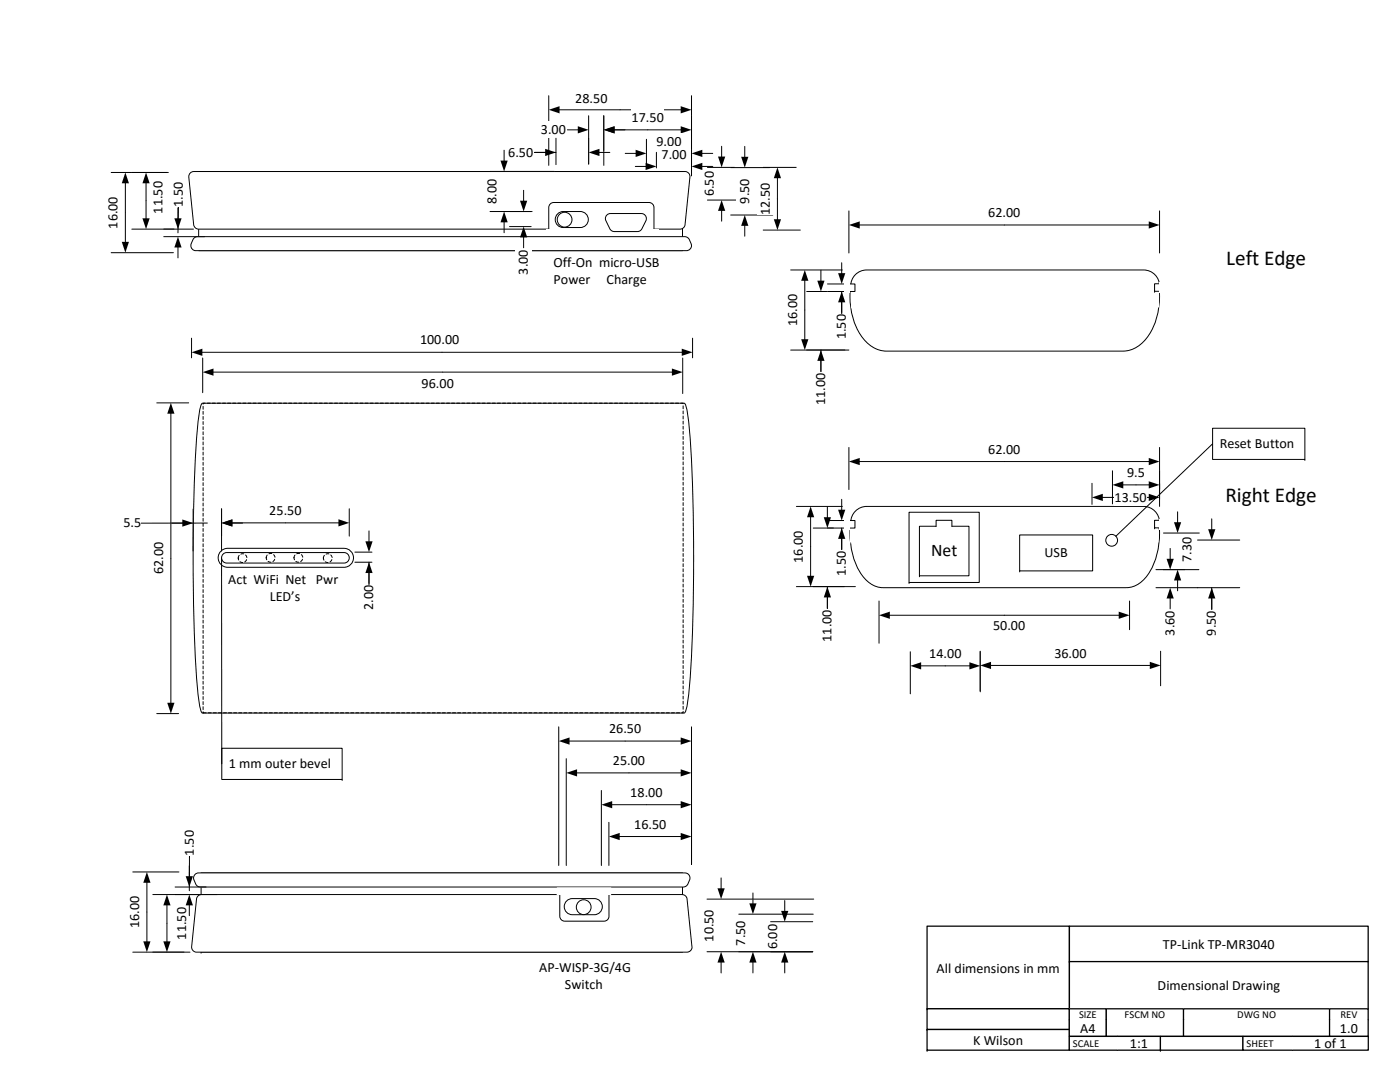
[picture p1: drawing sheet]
<svg xmlns="http://www.w3.org/2000/svg" width="279mm" height="216mm" viewBox="0 0 279 216" stroke-linecap="round" stroke-linejoin="round" font-family="sans-serif">
<path d="M185 184.8h28.4v16.5h-28.4zM185 201.3h.1" fill="none" stroke="#000" stroke-width=".25"/>
<path d="M185 201.3h28.4v4.1h-28.4z" fill="#fff"/>
<path d="M185 201.3h28.4v4.1h-28.4zM185 205.4h.1" fill="none" stroke="#000" stroke-width=".25"/>
<path d="M185 205.4h28.4v4.1h-28.4z" fill="#fff"/>
<path d="M185 205.4h28.4v4.1h-28.4zM185 209.5h.1" fill="none" stroke="#000" stroke-width=".25"/>
<path d="M213.4 184.8h59.6v7.1h-59.6z" fill="#fff"/>
<path d="M213.4 184.8h59.6v7.1h-59.6zM213.4 191.9h.1" fill="none" stroke="#000" stroke-width=".25"/>
<path d="M213.4 191.9h59.6v9.4h-59.6z" fill="#fff"/>
<path d="M213.4 191.9h59.6v9.4h-59.6zM213.4 201.3h.1" fill="none" stroke="#000" stroke-width=".25"/>
<path d="M213.4 201.3h7.4v2.2h-7.4z" fill="#fff"/>
<path d="M213.4 203.5v-2.2h7.4v2.2" fill="none" stroke="#000" stroke-width=".25"/>
<path d="M220.8 201.3h15.4v2.2h-15.4z" fill="#fff"/>
<path d="M220.8 203.5v-2.2h15.4v2.2" fill="none" stroke="#000" stroke-width=".25"/>
<path d="M236.2 201.3h29.1v2.2h-29.1z" fill="#fff"/>
<path d="M236.2 203.5v-2.2h29.1v2.2" fill="none" stroke="#000" stroke-width=".25"/>
<path d="M265.3 201.3h7.7v2.2h-7.7z" fill="#fff"/>
<path d="M265.3 203.5v-2.2h7.7v2.2" fill="none" stroke="#000" stroke-width=".25"/>
<path d="M213.4 203.5h7.4v3.3h-7.4z" fill="#fff"/>
<path d="M213.4 203.5v3.3h7.4v-3.3" fill="none" stroke="#000" stroke-width=".25"/>
<path d="M220.8 203.5h15.4v3.3h-15.4z" fill="#fff"/>
<path d="M220.8 203.5v3.3h15.4v-3.3" fill="none" stroke="#000" stroke-width=".25"/>
<path d="M236.2 203.5h29.1v3.3h-29.1z" fill="#fff"/>
<path d="M236.2 203.5v3.3h29.1v-3.3" fill="none" stroke="#000" stroke-width=".25"/>
<path d="M265.3 203.5h7.7v3.3h-7.7z" fill="#fff"/>
<path d="M265.3 203.5v3.3h7.7v-3.3" fill="none" stroke="#000" stroke-width=".25"/>
<path d="M213.4 206.8h9.6v2.7h-9.6z" fill="#fff"/>
<path d="M223 206.8h-9.6v2.8h9.6" fill="none" stroke="#000" stroke-width=".25"/>
<path d="M223 206.8h8.6v2.7h-8.6z" fill="#fff"/>
<path d="M223 206.8h8.6v2.7h-8.6" fill="none" stroke="#000" stroke-width=".25"/>
<path d="M231.6 206.8h16.5v2.7h-16.5z" fill="#fff"/>
<path d="M231.6 206.8h16.5v2.7h-16.5zM231.6 209.5h.1" fill="none" stroke="#000" stroke-width=".25"/>
<path d="M248.1 206.8h9.8v2.7h-9.8z" fill="#fff"/>
<path d="M257.9 206.8h-9.8v2.8h9.8" fill="none" stroke="#000" stroke-width=".25"/>
<path d="M257.9 206.8h15.2v2.7h-15.2z" fill="#fff"/>
<path d="M257.9 206.8h15.2v2.8h-15.2" fill="none" stroke="#000" stroke-width=".25"/>
<path d="M173.2 49.7a5.5 5.5 0 0 1 3.7-1.5h47.2a6.7 6.7 0 0 1 5.8 4.3 14.8 14.8 0 0 1-1.3 15.3 6.1 6.1 0 0 1-4.5 2.3h-47.2a6.7 6.7 0 0 1-5.8-4.3 14.8 14.8 0 0 1 1.4-15.3z" fill-rule="evenodd" fill="#fff"/>
<path d="M173.2 49.7a5.5 5.5 0 0 1 3.7-1.5h47.2a6.7 6.7 0 0 1 5.8 4.3 14.8 14.8 0 0 1-1.3 15.3 6.1 6.1 0 0 1-4.5 2.3h-47.2a6.7 6.7 0 0 1-5.8-4.3 14.8 14.8 0 0 1 1.4-15.3z" fill="none" stroke="#000" stroke-width=".2"/>
<path d="M169.4 47.3h62v9.2h-62z" fill="#fff"/>
<path d="M170.7 54.8a3.2 3.2 0 0 1 2.3-.9h55.2a3.2 3.2 0 0 1 3.2 3.2 3.2 3.2 0 0 1-3.2 3.2h-55.2a3.2 3.2 0 0 1-3-2 3.2 3.2 0 0 1 .7-3.5z" fill-rule="evenodd" fill="#fff"/>
<path d="M170.7 54.8a3.2 3.2 0 0 1 2.3-.9h55.2a3.2 3.2 0 0 1 3.2 3.2 3.2 3.2 0 0 1-3.2 3.2h-55.2a3.2 3.2 0 0 1-3-2 3.2 3.2 0 0 1 .7-3.5z" fill="none" stroke="#000" stroke-width=".2"/>
<path d="M169.9 57.3h61.3v4h-61.3z" fill="#fff"/>
<path d="M169.9 57.3h61.3v4h-61.3zM169.9 61.3h.1" fill="none" stroke="#fff" stroke-width=".2"/>
<path d="M169.4 42.1v8.4zM231.4 42.1v8.4z" fill-rule="evenodd" fill="#fff"/>
<path d="M169.4 42.1v8.4zM171.4 44.9h58M231.4 42.1v8.4z" fill="none" stroke="#000" stroke-width=".2"/>
<path d="M169.4 44.9l2.2-.7v1.4zM229.3 44.2l2.1 .7-2.1 .7z" fill="#000"/>
<path d="M197.2 40.8h6.4v3.4h-6.4z" fill="#fff"/>
<path d="M157.8 69.8h10.8zM157.8 53.9h10.3z" fill-rule="evenodd" fill="#fff"/>
<path d="M157.8 53.9h10.3zM160.6 55.8v12.1M157.8 69.8h10.8z" fill="none" stroke="#000" stroke-width=".2"/>
<path d="M160.6 53.9l.7 2.1h-1.4zM159.9 67.7h1.4l-.7 2.2z" fill="#000"/>
<g fill="#fff">
<path d="M156.5 58.7h3.4v6.4h-3.4z"/>
<path d="M169.1 56.7h1.5v1.5h-1.5z"/>
</g>
<path d="M169.1 56.7h1.5v1.5h-1.5zM169.1 58.2h.1" fill="none" stroke="#000" stroke-width=".2"/>
<path d="M165.1 58.2h3.4zM165.1 56.7h3.4zM168 58.2v7z" fill-rule="evenodd" fill="#fff"/>
<path d="M165.1 58.2h3.4zM165.1 56.7h3.4zM168 58.2v7zM168 52.4v2.3M168 60.1v2.3" fill="none" stroke="#000" stroke-width=".2"/>
<path d="M167.3 54.5h1.4l-.7 2.2zM168 58.2l.7 2.1h-1.4z" fill="#000"/>
<g fill="#fff">
<path d="M166.3 62.7h3.4v5h-3.4z"/>
<path d="M230.4 56.6h1.5v1.5h-1.5z"/>
</g>
<path d="M230.4 56.6h1.5v1.5h-1.5zM230.4 58.1h.1" fill="none" stroke="#000" stroke-width=".2"/>
<g fill="#fff">
<path d="M231.5 56.4h1v2.1h-1z"/>
<path d="M168.6 56.3h1v2.2h-1z"/>
</g>
<path d="M161 69.8h8.4zM161 58.2h4zM163.8 69.8v7.8z" fill-rule="evenodd" fill="#fff"/>
<path d="M161 58.2h4zM163.8 53.9v2.3M161 69.8h8.4zM163.8 69.8v7.8zM163.8 71.8v2.3" fill="none" stroke="#000" stroke-width=".2"/>
<path d="M163.1 56h1.4l-.7 2.2zM163.8 69.8l.7 2.2h-1.4z" fill="#000"/>
<g fill="#fff">
<path d="M162.1 74.4h3.4v6.4h-3.4z"/>
<path d="M39.6 34.2h96.6v15.8h-96.6z"/>
</g>
<path d="M39.6 34.2h96.6v15.8h-96.6zM136.2 34.2h.1" fill="none" stroke="#000" stroke-width=".2"/>
<path d="M22.2 34.4h11.4zM22.2 50.4h12.4z" fill-rule="evenodd" fill="#fff"/>
<path d="M22.2 34.4h11.4zM25 36.4v12M22.2 50.4h12.4z" fill="none" stroke="#000" stroke-width=".2"/>
<path d="M25 34.4l.7 2.2h-1.4zM24.3 48.3h1.4l-.7 2.1z" fill="#000"/>
<path d="M20.9 39.2h3.4v6.4h-3.4z" fill="#fff"/>
<path d="M38.7 47.6l.7-.4h97.3a1.7 1.7 0 0 1 1 2.5l-.7 .3h-97.9a1.01 1.01 0 0 1-.9-1.4z" fill-rule="evenodd" fill="#fff"/>
<path d="M38.7 47.6l.7-.4h97.3a1.7 1.7 0 0 1 1 2.5l-.7 .3h-97.9a1.01 1.01 0 0 1-.9-1.4z" fill="none" stroke="#000" stroke-width=".2"/>
<path d="M38 34.5l.7-.3h98.1a.99 .99 0 0 1 .9 1.1l-1 9.5a.99 .99 0 0 1-1 .9h-96.1a1.01 1.01 0 0 1-.9-.9l-1-9.5z" fill-rule="evenodd" fill="#fff"/>
<path d="M38 34.5l.7-.3h98.1a.99 .99 0 0 1 .9 1.1l-1 9.5a.99 .99 0 0 1-1 .9h-96.1a1.01 1.01 0 0 1-.9-.9l-1-9.5z" fill="none" stroke="#000" stroke-width=".2"/>
<path d="M26.3 34.4h7.1zM26.3 45.7h8.4z" fill-rule="evenodd" fill="#fff"/>
<path d="M26.3 34.4h7.1zM29.1 36.4v7.4M26.3 45.7h8.4z" fill="none" stroke="#000" stroke-width=".2"/>
<path d="M29.1 34.4l.8 2.2h-1.5zM28.4 43.6h1.5l-.8 2.1z" fill="#000"/>
<path d="M29.9 36.2h3.4v6.4h-3.4z" fill="#fff"/>
<path d="M32.7 45.7h5.9zM32.7 47.2h8.2zM35.6 38.8l-.1 7.7z" fill-rule="evenodd" fill="#fff"/>
<path d="M35.6 38.8l-.1 7.7zM32.7 45.7h5.9zM32.7 47.2h8.2zM35.5 41.5v2.3M35.5 49.2v2.3" fill="none" stroke="#000" stroke-width=".2"/>
<path d="M35.5 47.2l.7 2.2h-1.4zM34.8 43.6h1.4l-.7 2.1z" fill="#000"/>
<path d="M34 36.3h3.3v5h-3.3z" fill="#fff"/>
<path d="M109.8 40.7l.7-.3h19a.99 .99 0 0 1 1 1v4.1a.99 .99 0 0 1-1 1h-19a.99 .99 0 0 1-1-1v-4.1z" fill-rule="evenodd" fill="#fff"/>
<path d="M109.8 40.7l.7-.3h19a.99 .99 0 0 1 1 1v4.1a.99 .99 0 0 1-1 1h-19a.99 .99 0 0 1-1-1v-4.1z" fill="none" stroke="#000" stroke-width=".2"/>
<path d="M109.5 19.1v13.9zM138 19.1v12.1z" fill-rule="evenodd" fill="#fff"/>
<path d="M109.5 19.1v13.9zM138 19.1v12.1zM111.5 21.9h24.5" fill="none" stroke="#000" stroke-width=".2"/>
<path d="M109.5 21.9l2.2-.7v1.4zM135.8 21.2l2.2 .7-2.2 .7z" fill="#000"/>
<path d="M114.8 18h6.4v3.4h-6.4z" fill="#fff"/>
<path d="M141.2 39.9h5.9zM141.2 33.4h5.4z" fill-rule="evenodd" fill="#fff"/>
<path d="M141.2 39.9h5.9zM141.2 33.4h5.4zM144 29.2v2.2M144 41.9v2.2" fill="none" stroke="#000" stroke-width=".2"/>
<path d="M143.3 31.2h1.4l-.7 2.2zM144 39.9l.7 2.2h-1.4z" fill="#000"/>
<g fill="#fff">
<path d="M139.9 34.2h3.4v5h-3.4z"/>
<path d="M109 45.8h22.4v1.3h-22.4z"/>
</g>
<path d="M111.3 42.7l.7-.4 .4-.1h3.4a1.6 1.6 0 0 1 1.6 1.6 1.6 1.6 0 0 1-1.6 1.6h-3.4a1.59 1.59 0 0 1-1.5-1 1.59 1.59 0 0 1 .4-1.7z" fill-rule="evenodd" fill="#fff"/>
<path d="M111.3 42.7l.7-.4 .4-.1h3.4a1.6 1.6 0 0 1 1.6 1.6 1.6 1.6 0 0 1-1.6 1.6h-3.4a1.59 1.59 0 0 1-1.5-1 1.59 1.59 0 0 1 .4-1.7z" fill="none" stroke="#000" stroke-width=".2"/>
<circle cx="112.7" cy="43.8" r="1.48" fill="#fff"/>
<circle cx="112.7" cy="43.8" r="1.48" fill="none" stroke="#000" stroke-width=".2"/>
<path d="M121.1 42.9l.7-.3 6.5 .1a1.01 1.01 0 0 1 .6 1.3l-.8 1.7a.99 .99 0 0 1-.9 .5h-4.6a1.02 1.02 0 0 1-.9-.5l-.9-1.9 .1-.6z" fill-rule="evenodd" fill="#fff"/>
<path d="M121.1 42.9l.7-.3 6.5 .1a1.01 1.01 0 0 1 .6 1.3l-.8 1.7a.99 .99 0 0 1-.9 .5h-4.6a1.02 1.02 0 0 1-.9-.5l-.9-1.9 .1-.6z" fill="none" stroke="#000" stroke-width=".2"/>
<path d="M145.8 42.9h8.4zM145.8 33.4h7.8z" fill-rule="evenodd" fill="#fff"/>
<path d="M145.8 33.4h7.8zM148.6 29.2v2.3M145.8 42.9h8.4zM148.6 44.9v2.2" fill="none" stroke="#000" stroke-width=".2"/>
<path d="M147.9 31.3h1.5l-.8 2.1zM148.6 42.9l.8 2.2h-1.5z" fill="#000"/>
<path d="M146.9 35.6h3.4v5h-3.4z" fill="#fff"/>
<path d="M120.5 23.1v9.9zM138 23.1v9.9z" fill-rule="evenodd" fill="#fff"/>
<path d="M120.5 23.1v9.9zM122.5 25.9h13.5M138 23.1v9.9z" fill="none" stroke="#000" stroke-width=".2"/>
<path d="M120.5 25.9l2.2-.7v1.4zM135.8 25.2l2.2 .7-2.2 .7z" fill="#000"/>
<path d="M126 21.8h6.5v3.4h-6.5z" fill="#fff"/>
<path d="M117.5 23.1v9.7zM120.5 23.1v6.9z" fill-rule="evenodd" fill="#fff"/>
<path d="M113.2 25.9h2.3M117.5 23.1v9.7zM120.5 23.1v6.9zM122.4 25.9h2.3" fill="none" stroke="#000" stroke-width=".2"/>
<path d="M115.3 25.2l2.2 .7-2.2 .7zM120.5 25.9l2.1-.7v1.4z" fill="#000"/>
<path d="M107.9 24.2h5v3.4h-5z" fill="#fff"/>
<path d="M129 27.8v5zM138 27.8v2z" fill-rule="evenodd" fill="#fff"/>
<path d="M124.8 30.6h2.2M129 27.8v5zM138 27.8v2zM140 30.6h2.2" fill="none" stroke="#000" stroke-width=".2"/>
<path d="M126.9 29.9l2.1 .7-2.1 .7zM138 30.6l2.2-.7v1.4z" fill="#000"/>
<path d="M131 26.5h5v3.4h-5z" fill="#fff"/>
<path d="M131 30.4v3.1zM138 30.4v4.7z" fill-rule="evenodd" fill="#fff"/>
<path d="M126.8 33.2h2.2M131 30.4v3.1zM138 30.4v4.7zM140 33.2h2.2" fill="none" stroke="#000" stroke-width=".2"/>
<path d="M128.8 32.5l2.2 .7-2.2 .7zM138 33.2l2.2-.7v1.4z" fill="#000"/>
<path d="M132 29.1h5v3.4h-5z" fill="#fff"/>
<path d="M111 27.6v5.3zM117.5 27.6v5.1zM103.9 30.4h7.1z" fill-rule="evenodd" fill="#fff"/>
<path d="M103.9 30.4h7.1zM106.7 30.4h2.3M111 27.6v5.3zM117.5 27.6v5.1zM119.5 30.4h2.2" fill="none" stroke="#000" stroke-width=".2"/>
<path d="M108.8 29.7l2.2 .7-2.2 .7zM117.5 30.4l2.1-.7v1.4z" fill="#000"/>
<path d="M101.4 28.7h5v3.4h-5z" fill="#fff"/>
<path d="M152.3 45.9h7.4zM152.3 33.4h6.6z" fill-rule="evenodd" fill="#fff"/>
<path d="M152.3 33.4h6.6zM155.2 35.4v8.5M152.3 45.9h7.4z" fill="none" stroke="#000" stroke-width=".2"/>
<path d="M155.2 33.4l.7 2.2h-1.5zM154.4 43.8h1.5l-.7 2.1z" fill="#000"/>
<path d="M151 36.4h3.4v6.5h-3.4z" fill="#fff"/>
<path d="M97.8 42.2h8.4zM97.8 34.2h12.8z" fill-rule="evenodd" fill="#fff"/>
<path d="M97.8 34.2h12.8zM100.6 30v2.2M97.8 42.2h8.4zM100.6 44.2v2.2" fill="none" stroke="#000" stroke-width=".2"/>
<path d="M99.9 32h1.4l-.7 2.2zM100.6 42.2l.7 2.2h-1.4z" fill="#000"/>
<path d="M96.5 35.7h3.4v5h-3.4z" fill="#fff"/>
<path d="M101.7 45.2h4.3zM101.7 42.2h4.3z" fill-rule="evenodd" fill="#fff"/>
<path d="M104.5 38v2.2M101.7 45.2h4.3zM101.7 42.2h4.3zM104.5 47.2v2.2" fill="none" stroke="#000" stroke-width=".2"/>
<path d="M104.5 45.2l.7 2.2h-1.4zM103.8 40h1.4l-.7 2.2z" fill="#000"/>
<path d="M102.8 49.8h3.4v5h-3.4z" fill="#fff"/>
<path d="M40.2 80.6l.2-.1h96.1a3.2 3.2 0 0 1 .7 2.1 314.3 314.3 0 0 1 1.1 40.1 139.8 139.8 0 0 1-1.2 18.3l-.4 1.1-.2 .2h-96.1a3.2 3.2 0 0 1-.7-2.2 317 317 0 0 1-1-40.1 123.5 123.5 0 0 1 1.4-19z" fill-rule="evenodd" fill="#fff"/>
<path d="M40.2 80.6l.2-.1h96.1a3.2 3.2 0 0 1 .7 2.1 314.3 314.3 0 0 1 1.1 40.1 139.8 139.8 0 0 1-1.2 18.3l-.4 1.1-.2 .2h-96.1a3.2 3.2 0 0 1-.7-2.2 317 317 0 0 1-1-40.1 123.5 123.5 0 0 1 1.4-19z" fill="none" stroke="#000" stroke-width=".2"/>
<path d="M44.1 110l.8-.5 .5-.1h23.2a1.89 1.89 0 0 1 1.9 1.9 1.89 1.89 0 0 1-1.9 1.9h-23.2a1.9 1.9 0 0 1-1.7-1.2 1.9 1.9 0 0 1 .4-2z" fill-rule="evenodd" fill="#fff"/>
<path d="M44.1 110l.8-.5 .5-.1h23.2a1.89 1.89 0 0 1 1.9 1.9 1.89 1.89 0 0 1-1.9 1.9h-23.2a1.9 1.9 0 0 1-1.7-1.2 1.9 1.9 0 0 1 .4-2z" fill="none" stroke="#000" stroke-width=".2"/>
<path d="M38.2 67.5v3.9zM138.2 67.5v3.9z" fill-rule="evenodd" fill="#fff"/>
<path d="M38.2 67.5v3.9zM40.2 70.3h96M138.2 67.5v3.9z" fill="none" stroke="#000" stroke-width=".2"/>
<path d="M38.2 70.3l2.2-.7v1.4zM136.1 69.6l2.1 .7-2.1 .7z" fill="#000"/>
<path d="M83.8 66.1h7.9v3.4h-7.9z" fill="#fff"/>
<path d="M31.3 142.4h4.3zM31.3 80.4h6.4z" fill-rule="evenodd" fill="#fff"/>
<path d="M31.3 80.4h6.4zM34.1 82.4v58M31.3 142.4h4.3z" fill="none" stroke="#000" stroke-width=".2"/>
<path d="M34.1 80.4l.7 2.1h-1.4zM33.4 140.2h1.4l-.7 2.2z" fill="#000"/>
<path d="M30 108.2h3.4v6.4h-3.4z" fill="#fff"/>
<path d="M44.6 110.5l.7-.2h23.4a1.05 1.05 0 0 1 1 1 1.05 1.05 0 0 1-1 1.1h-23.4a1.05 1.05 0 0 1-1-.8 1.05 1.05 0 0 1 .3-1.1z" fill-rule="evenodd" fill="#fff"/>
<path d="M44.6 110.5l.7-.2h23.4a1.05 1.05 0 0 1 1 1 1.05 1.05 0 0 1-1 1.1h-23.4a1.05 1.05 0 0 1-1-.8 1.05 1.05 0 0 1 .3-1.1z" fill="none" stroke="#000" stroke-width=".2"/>
<path d="M38.5 101.6v8.4zM44.2 101.6v8.4zM26.4 104.4h15z" fill-rule="evenodd" fill="#fff"/>
<path d="M26.4 104.4h15zM34.3 104.4h2.3M38.5 101.6v8.4zM44.2 101.6v8.4zM46.2 104.4h2.2" fill="none" stroke="#000" stroke-width=".2"/>
<path d="M36.4 103.7l2.1 .7-2.1 .7zM44.2 104.4l2.2-.7v1.4z" fill="#000"/>
<path d="M24.6 102.7h3.6v3.4h-3.6z" fill="#fff"/>
<path d="M44.2 101.5v5.4zM69.7 101.5v5.5z" fill-rule="evenodd" fill="#fff"/>
<path d="M44.2 101.5v5.4zM46.2 104.3h21.5M69.7 101.5v5.5z" fill="none" stroke="#000" stroke-width=".2"/>
<path d="M44.2 104.3l2.2-.7v1.5zM67.5 103.6l2.2 .7-2.2 .8z" fill="#000"/>
<path d="M53.7 100.2h6.5v3.4h-6.5z" fill="#fff"/>
<path d="M70.8 112.2h3.4zM70.8 110.2h3.4zM73.6 112.2v7z" fill-rule="evenodd" fill="#fff"/>
<path d="M70.8 112.2h3.4zM70.8 110.2h3.4zM73.6 112.2v7zM73.6 105.9v2.3M73.6 114.2v2.2" fill="none" stroke="#000" stroke-width=".2"/>
<path d="M73.6 112.2l.8 2.1h-1.5zM72.9 108h1.5l-.8 2.2z" fill="#000"/>
<g fill="#fff">
<path d="M71.9 116.7h3.4v5h-3.4z"/>
<path d="M44.3 149.3h24v6.2h-24z"/>
</g>
<path d="M44.2 111.3l.1 41.1M44.3 149.3h24v6.2h-24zM68.3 155.5h.1" fill="none" stroke="#000" stroke-width=".2"/>
<path d="M45.7 150.7h20.3v3.4h-20.3z" fill="#fff"/>
<path d="M40.5 80.5h95.8v61.7h-95.8z" fill="none" stroke="#000" stroke-width=".2" stroke-dasharray=".6 .4"/>
<path d="M40.4 71.4v7zM136.2 71.4v7.1z" fill-rule="evenodd" fill="#fff"/>
<path d="M40.4 71.4v7zM42.4 74.3h91.9M136.2 71.4v7.1z" fill="none" stroke="#000" stroke-width=".2"/>
<path d="M40.4 74.3l2.2-.8v1.5zM134.1 73.5l2.1 .8-2.1 .7z" fill="#000"/>
<path d="M84.1 74.8h6.5v3.4h-6.5z" fill="#fff"/>
<circle cx="48.4" cy="111.4" r=".87" fill="#fff"/>
<circle cx="48.4" cy="111.4" r=".87" fill="none" stroke="#000" stroke-width=".2" stroke-dasharray=".6 .4"/>
<circle cx="65.4" cy="111.4" r=".87" fill="#fff"/>
<circle cx="65.4" cy="111.4" r=".87" fill="none" stroke="#000" stroke-width=".2" stroke-dasharray=".6 .4"/>
<circle cx="54" cy="111.3" r=".88" fill="#fff"/>
<circle cx="54" cy="111.3" r=".88" fill="none" stroke="#000" stroke-width=".2" stroke-dasharray=".6 .4"/>
<circle cx="59.5" cy="111.3" r=".87" fill="#fff"/>
<circle cx="59.5" cy="111.3" r=".87" fill="none" stroke="#000" stroke-width=".2" stroke-dasharray=".6 .4"/>
<path d="M138 157.7v14.8zM120 157.7v15z" fill-rule="evenodd" fill="#fff"/>
<path d="M120 157.7v15zM138 157.7v14.8zM122 160.6h14" fill="none" stroke="#000" stroke-width=".2"/>
<path d="M120 160.6l2.2-.7v1.4zM135.8 159.9l2.2 .7-2.2 .7z" fill="#000"/>
<path d="M125.8 156.5h6.4v3.4h-6.4z" fill="#fff"/>
<path d="M138 151.4v21.1zM113 151.4v21.3z" fill-rule="evenodd" fill="#fff"/>
<path d="M113 151.4v21.3zM115 154.2h21M138 151.4v21.1z" fill="none" stroke="#000" stroke-width=".2"/>
<path d="M113 154.2l2.2-.7v1.4zM135.8 153.5l2.2 .7-2.2 .7z" fill="#000"/>
<path d="M122.3 150.1h6.4v3.4h-6.4z" fill="#fff"/>
<path d="M138 145v27.5zM111.5 145v27.7z" fill-rule="evenodd" fill="#fff"/>
<path d="M111.5 145v27.7zM113.5 147.9h22.5M138 145v27.5z" fill="none" stroke="#000" stroke-width=".2"/>
<path d="M111.5 147.9l2.2-.7v1.4zM135.8 147.2l2.2 .7-2.2 .7z" fill="#000"/>
<path d="M121.5 143.8h6.5v3.4h-6.5z" fill="#fff"/>
<path d="M138 164.1v8.4zM121.5 164.1v8.6z" fill-rule="evenodd" fill="#fff"/>
<path d="M121.5 164.1v8.6zM123.5 166.9h12.5M138 164.1v8.4z" fill="none" stroke="#000" stroke-width=".2"/>
<path d="M121.5 166.9l2.2-.7v1.4zM135.8 166.2l2.2 .7-2.2 .7z" fill="#000"/>
<path d="M126.5 162.8h6.5v3.4h-6.5z" fill="#fff"/>
<path d="M147.4 189.9h14.8zM147.4 182.4h14.9z" fill-rule="evenodd" fill="#fff"/>
<path d="M150.3 178.2v2.2M147.4 189.9h14.8zM147.4 182.4h14.9zM150.3 191.9v2.2" fill="none" stroke="#000" stroke-width=".2"/>
<path d="M150.3 189.9l.7 2.2h-1.5zM149.5 180.3h1.5l-.7 2.1z" fill="#000"/>
<path d="M146.2 183.7h3.4v5h-3.4z" fill="#fff"/>
<path d="M141.1 189.9h21.1zM141.1 179.4h21.3z" fill-rule="evenodd" fill="#fff"/>
<path d="M141.1 179.4h21.3zM143.9 175.2v2.2M141.1 189.9h21.1zM143.9 191.9v2.2" fill="none" stroke="#000" stroke-width=".2"/>
<path d="M143.2 177.2h1.4l-.7 2.2zM143.9 189.9l.7 2.2h-1.4z" fill="#000"/>
<path d="M139.8 181.4h3.4v6.5h-3.4z" fill="#fff"/>
<path d="M153.8 189.9h8.4zM153.8 183.9h8.4z" fill-rule="evenodd" fill="#fff"/>
<path d="M156.6 179.7v2.2M153.8 189.9h8.4zM153.8 183.9h8.4zM156.6 191.9v2.2" fill="none" stroke="#000" stroke-width=".2"/>
<path d="M156.6 189.9l.7 2.2h-1.4zM155.9 181.8h1.4l-.7 2.1z" fill="#000"/>
<path d="M152.5 184.4h3.4v5h-3.4z" fill="#fff"/>
<path d="M113.6 179.3l.8-.4 .5-.1h3.5a1.8 1.8 0 0 1 1.8 1.8 1.8 1.8 0 0 1-1.8 1.8h-3.5a1.8 1.8 0 0 1-1.7-1.1 1.8 1.8 0 0 1 .4-2z" fill-rule="evenodd" fill="#fff"/>
<path d="M113.6 179.3l.8-.4 .5-.1h3.5a1.8 1.8 0 0 1 1.8 1.8 1.8 1.8 0 0 1-1.8 1.8h-3.5a1.8 1.8 0 0 1-1.7-1.1 1.8 1.8 0 0 1 .4-2z" fill="none" stroke="#000" stroke-width=".2"/>
<circle cx="116.6" cy="180.6" r="1.48" fill="#fff"/>
<circle cx="116.6" cy="180.6" r="1.48" fill="none" stroke="#000" stroke-width=".2"/>
<path d="M40.1 174.2h96.1v15.8h-96.1z" fill="#fff"/>
<path d="M40.1 174.2h96.1v15.8h-96.1zM40.1 190h.1" fill="none" stroke="#000" stroke-width=".2"/>
<path d="M26.5 190h10.2zM26.5 174h9.2z" fill-rule="evenodd" fill="#fff"/>
<path d="M26.5 174h9.2zM29.3 176v12M26.5 190h10.2z" fill="none" stroke="#000" stroke-width=".2"/>
<path d="M29.3 174l.7 2.1h-1.4zM28.6 187.8h1.4l-.7 2.2z" fill="#000"/>
<path d="M25.2 178.8h3.4v6.4h-3.4z" fill="#fff"/>
<path d="M38.9 174.5l.7-.3h97.1a1.01 1.01 0 0 1 .9 1.4 1.61 1.61 0 0 1-.9 1.4h-96.7a1.6 1.6 0 0 1-1.4-1.6l.1-.6z" fill-rule="evenodd" fill="#fff"/>
<path d="M38.9 174.5l.7-.3h97.1a1.01 1.01 0 0 1 .9 1.4 1.61 1.61 0 0 1-.9 1.4h-96.7a1.6 1.6 0 0 1-1.4-1.6l.1-.6z" fill="none" stroke="#000" stroke-width=".2"/>
<path d="M39.5 178.8l.7-.3h95.9a.99 .99 0 0 1 1 .9l1 9.5a.98 .98 0 0 1-1 1.1h-97.9a.99 .99 0 0 1-1-1.1l1-9.5z" fill-rule="evenodd" fill="#fff"/>
<path d="M39.5 178.8l.7-.3h95.9a.99 .99 0 0 1 1 .9l1 9.5a.98 .98 0 0 1-1 1.1h-97.9a.99 .99 0 0 1-1-1.1l1-9.5z" fill="none" stroke="#000" stroke-width=".2"/>
<path d="M30.5 190h7.4zM30.5 178.5h9.2z" fill-rule="evenodd" fill="#fff"/>
<path d="M30.5 178.5h9.2zM30.5 190h7.4zM33.3 180.5v7.5" fill="none" stroke="#000" stroke-width=".2"/>
<path d="M33.3 178.5l.7 2.2h-1.4zM32.6 187.8h1.4l-.7 2.2z" fill="#000"/>
<path d="M34.6 181h3.4v6.5h-3.4z" fill="#fff"/>
<path d="M34.9 178.5h8.5zM34.9 177h6.2zM37.8 168.2v9.5z" fill-rule="evenodd" fill="#fff"/>
<path d="M34.9 178.5h8.5zM34.9 177h6.2zM37.8 172.8v2.2M37.8 168.2v9.5zM37.8 180.5v2.2" fill="none" stroke="#000" stroke-width=".2"/>
<path d="M37.1 174.8h1.4l-.7 2.2zM37.8 178.5l.7 2.2h-1.4z" fill="#000"/>
<path d="M36.1 165.7h3.4v5h-3.4z" fill="#fff"/>
<path d="M112 177.7l.7-.3h7.8a.99 .99 0 0 1 1 1v4.4a.99 .99 0 0 1-1 1h-7.8a.99 .99 0 0 1-1-1v-4.4z" fill-rule="evenodd" fill="#fff"/>
<path d="M112 177.7l.7-.3h7.8a.99 .99 0 0 1 1 1v4.4a.99 .99 0 0 1-1 1h-7.8a.99 .99 0 0 1-1-1v-4.4z" fill="none" stroke="#000" stroke-width=".2"/>
<path d="M111.2 177.2h10.7v1.2h-10.7z" fill="#fff"/>
<path d="M111.2 177.2h10.7v1.2h-10.7zM111.2 178.4h.1" fill="none" stroke="#fff" stroke-width=".2"/>
<path d="M113.1 179.8l.7-.4 .4-.1h4.4a1.61 1.61 0 0 1 1.6 1.6 1.61 1.61 0 0 1-1.6 1.6h-4.4a1.61 1.61 0 0 1-1.5-1 1.61 1.61 0 0 1 .4-1.7z" fill-rule="evenodd" fill="#fff"/>
<path d="M113.1 179.8l.7-.4 .4-.1h4.4a1.61 1.61 0 0 1 1.6 1.6 1.61 1.61 0 0 1-1.6 1.6h-4.4a1.61 1.61 0 0 1-1.5-1 1.61 1.61 0 0 1 .4-1.7z" fill="none" stroke="#000" stroke-width=".2"/>
<circle cx="116.5" cy="181" r="1.48" fill="#fff"/>
<circle cx="116.5" cy="181" r="1.48" fill="none" stroke="#000" stroke-width=".2"/>
<path d="M172.9 96.9a4.8 4.8 0 0 1 3.3-1.5h48.6a5.7 5.7 0 0 1 4.7 3.2 16.1 16.1 0 0 1-.6 16.4 5.4 5.4 0 0 1-4.1 2.3h-48.6a5.7 5.7 0 0 1-4.6-3.2 16.1 16.1 0 0 1 .6-16.4z" fill-rule="evenodd" fill="#fff"/>
<path d="M172.9 96.9a4.8 4.8 0 0 1 3.3-1.5h48.6a5.7 5.7 0 0 1 4.7 3.2 16.1 16.1 0 0 1-.6 16.4 5.4 5.4 0 0 1-4.1 2.3h-48.6a5.7 5.7 0 0 1-4.6-3.2 16.1 16.1 0 0 1 .6-16.4z" fill="none" stroke="#000" stroke-width=".2"/>
<path d="M169.4 94.5h62v9.2h-62z" fill="#fff"/>
<path d="M170.7 102a3.2 3.2 0 0 1 2.3-1h55.2a3.2 3.2 0 0 1 3.2 3.3 3.2 3.2 0 0 1-3.2 3.2h-55.2a3.2 3.2 0 0 1-3-2 3.2 3.2 0 0 1 .7-3.5z" fill-rule="evenodd" fill="#fff"/>
<path d="M170.7 102a3.2 3.2 0 0 1 2.3-1h55.2a3.2 3.2 0 0 1 3.2 3.3 3.2 3.2 0 0 1-3.2 3.2h-55.2a3.2 3.2 0 0 1-3-2 3.2 3.2 0 0 1 .7-3.5z" fill="none" stroke="#000" stroke-width=".2"/>
<path d="M169.8 105.4h61.3v2.8h-61.3z" fill="#fff"/>
<path d="M169.8 105.4h61.3v2.8h-61.3zM169.8 108.2h.1" fill="none" stroke="#fff" stroke-width=".2"/>
<path d="M169.4 89.3v8.4zM231.4 89.3v8.4z" fill-rule="evenodd" fill="#fff"/>
<path d="M169.4 89.3v8.4zM171.4 92.1h58M231.4 89.3v8.4z" fill="none" stroke="#000" stroke-width=".2"/>
<path d="M169.4 92.1l2.2-.7v1.4zM229.3 91.4l2.1 .7-2.1 .7z" fill="#000"/>
<path d="M197.2 88h6.4v3.4h-6.4z" fill="#fff"/>
<path d="M158.9 117.1h9.6zM158.9 101h9.2z" fill-rule="evenodd" fill="#fff"/>
<path d="M158.9 117.1h9.6zM158.9 101h9.2zM161.8 103v12.1" fill="none" stroke="#000" stroke-width=".2"/>
<path d="M161.8 101l.7 2.2h-1.4zM161.1 114.9h1.4l-.7 2.2z" fill="#000"/>
<g fill="#fff">
<path d="M157.7 105.8h3.4v6.5h-3.4z"/>
<path d="M169.1 103.9h1.5v1.5h-1.5z"/>
</g>
<path d="M169.1 103.9h1.5v1.5h-1.5zM169.1 105.4h.1" fill="none" stroke="#000" stroke-width=".2"/>
<path d="M165.1 105.4h3.4zM165.1 103.9h3.4zM168 105.4v7z" fill-rule="evenodd" fill="#fff"/>
<path d="M168 99.6v2.3M165.1 105.4h3.4zM165.1 103.9h3.4zM168 105.4v7zM168 107.3v2.3" fill="none" stroke="#000" stroke-width=".2"/>
<path d="M168 105.4l.7 2.1h-1.4zM167.3 101.7h1.4l-.7 2.2z" fill="#000"/>
<g fill="#fff">
<path d="M166.3 109.9h3.4v5h-3.4z"/>
<path d="M230.4 103.8h1.5v1.5h-1.5z"/>
</g>
<path d="M230.4 103.8h1.5v1.5h-1.5zM230.4 105.3h.1" fill="none" stroke="#000" stroke-width=".2"/>
<g fill="#fff">
<path d="M231.5 103.6h1v2.1h-1z"/>
<path d="M168.6 103.5h1v2.2h-1z"/>
</g>
<path d="M175.4 119.9v8.5zM225.4 119.9v5.7z" fill-rule="evenodd" fill="#fff"/>
<path d="M175.4 119.9v8.5zM225.4 119.9v5.7zM177.4 122.8h46" fill="none" stroke="#000" stroke-width=".2"/>
<path d="M175.4 122.8l2.2-.8v1.5zM223.3 122l2.1 .8-2.1 .7z" fill="#000"/>
<g fill="#fff">
<path d="M198.2 123.2h6.4v3.4h-6.4z"/>
<path d="M181.4 102.2h14v14h-14z"/>
</g>
<path d="M181.4 102.2h14v14h-14zM181.4 116.2h.1" fill="none" stroke="#000" stroke-width=".2"/>
<path d="M183.5 105h9.9v9.9h-9.9z" fill="#fff"/>
<path d="M183.5 105h9.9v9.9h-9.9zM183.5 114.9h.1" fill="none" stroke="#000" stroke-width=".2"/>
<path d="M186.8 103.8h3.2v3.2h-3.2z" fill="#fff"/>
<path d="M186.8 103.8h3.2v3.2h-3.2zM186.8 107h.1" fill="none" stroke="#000" stroke-width=".2"/>
<path d="M186.5 105.2h3.8v2.2h-3.8z" fill="#fff"/>
<path d="M181.7 130v8.5zM195.6 130v8z" fill-rule="evenodd" fill="#fff"/>
<path d="M181.7 130v8.5zM183.7 132.9h9.9M195.6 130v8z" fill="none" stroke="#000" stroke-width=".2"/>
<path d="M181.7 132.9l2.1-.8v1.5zM193.5 132.1l2.1 .8-2.1 .7z" fill="#000"/>
<g fill="#fff">
<path d="M185.4 128.8h6.5v3.4h-6.5z"/>
<path d="M203.5 106.7h14.6v7.2h-14.6z"/>
</g>
<path d="M203.5 106.7h14.6v7.2h-14.6zM203.5 113.9h.1" fill="none" stroke="#000" stroke-width=".2"/>
<path d="M232.2 113.7h7.1zM232.2 106.4h7.2z" fill-rule="evenodd" fill="#fff"/>
<path d="M232.2 113.7h7.1zM232.2 106.4h7.2zM235 102.1v2.3M235 115.6v2.3" fill="none" stroke="#000" stroke-width=".2"/>
<path d="M235 113.7l.7 2.1h-1.4zM234.3 104.2h1.4l-.7 2.2z" fill="#000"/>
<path d="M235.3 107.2h3.4v5h-3.4z" fill="#fff"/>
<path d="M222 93.9v6.6zM231.4 93.9v7.1z" fill-rule="evenodd" fill="#fff"/>
<path d="M222 93.9v6.6zM224 96.8h5.4M231.4 93.9v7.1z" fill="none" stroke="#000" stroke-width=".2"/>
<path d="M222 96.8l2.2-.8v1.5zM229.3 96l2.1 .8-2.1 .7z" fill="#000"/>
<path d="M224.9 92.7h3.6v3.4h-3.6z" fill="#fff"/>
<path d="M239 117.3h8.4zM239 107.8h8.4zM241.8 117.3v7z" fill-rule="evenodd" fill="#fff"/>
<path d="M239 117.3h8.4zM239 107.8h8.4zM241.8 117.3v7zM241.8 103.5v2.3M241.8 119.2v2.3" fill="none" stroke="#000" stroke-width=".2"/>
<path d="M241.8 117.3l.7 2.1h-1.4zM241.1 105.6h1.4l-.7 2.2z" fill="#000"/>
<path d="M240.1 121.8h3.4v5h-3.4z" fill="#fff"/>
<circle cx="221.9" cy="107.8" r="1.18" fill="#fff"/>
<circle cx="221.9" cy="107.8" r="1.18" fill="none" stroke="#000" stroke-width=".2"/>
<path d="M230.7 117.3h8.4zM230.7 113.7h5.8z" fill-rule="evenodd" fill="#fff"/>
<path d="M230.7 117.3h8.4zM230.7 113.7h5.8zM233.5 109.4v2.3M233.5 119.2v2.3" fill="none" stroke="#000" stroke-width=".2"/>
<path d="M233.5 117.3l.8 2.1h-1.5zM232.8 111.5h1.5l-.8 2.2z" fill="#000"/>
<path d="M231.8 121.8h3.4v5h-3.4z" fill="#fff"/>
<path d="M217.9 96.4v4.2zM231.4 96.4v3.2z" fill-rule="evenodd" fill="#fff"/>
<path d="M217.9 96.4v4.2zM219.9 99.3h9.5M231.4 96.4v3.2z" fill="none" stroke="#000" stroke-width=".2"/>
<path d="M217.9 99.3l2.2-.8v1.5zM229.3 98.5l2.1 .8-2.1 .7z" fill="#000"/>
<path d="M222.4 97.6h6.4v3.3h-6.4z" fill="#fff"/>
<path d="M162.3 117.1h8.4zM162.3 105.4h4zM165.1 117.1v7.7z" fill-rule="evenodd" fill="#fff"/>
<path d="M162.3 117.1h8.4zM162.3 105.4h4zM165.1 117.1v7.7zM165.1 101.1v2.3M165.1 119v2.3" fill="none" stroke="#000" stroke-width=".2"/>
<path d="M165.1 117.1l.7 2.1h-1.4zM164.4 103.2h1.4l-.7 2.2z" fill="#000"/>
<path d="M163.4 121.6h3.4v6.4h-3.4z" fill="#fff"/>
<path d="M195.6 129.9v8zM231.6 129.9v6.9z" fill-rule="evenodd" fill="#fff"/>
<path d="M195.6 129.9v8zM197.6 132.8h32M231.6 129.9v6.9z" fill="none" stroke="#000" stroke-width=".2"/>
<path d="M195.6 132.8l2.2-.7v1.4zM229.5 132.1l2.1 .7-2.1 .7z" fill="#000"/>
<g fill="#fff">
<path d="M210.4 128.7h6.4v3.4h-6.4z"/>
<path d="M242 85.4h18.4v6.3h-18.4z"/>
</g>
<path d="M242 85.4h18.4v6.3h-18.4zM242 88.6l-19.3 18.4M260.4 91.7h.1" fill="none" stroke="#000" stroke-width=".2"/>
<path d="M243.4 86.9h14.9v3.4h-14.9z" fill="#fff"/>
<g font-size="4.2">
<text x="244.7" y="52.9">Left Edge</text>
<text x="244.6" y="100.1">Right Edge</text>
</g>
<text font-size="3.5" x="185.8" y="111">Net</text>
<g font-size="2.8">
<text x="114.8" y="20.6">28.50</text>
<text x="107.9" y="26.8">3.00</text>
<text x="126" y="24.4">17.50</text>
<text x="131" y="29.1">9.00</text>
<text x="101.4" y="31.3">6.50</text>
<text x="132" y="31.7">7.00</text>
<text x="36.5" y="41.3" transform="rotate(-90 36.5 41.3)">1.50</text>
<text x="99.1" y="40.7" transform="rotate(-90 99.1 40.7)">8.00</text>
<text x="142.5" y="39.2" transform="rotate(-90 142.5 39.2)">6.50</text>
<text x="149.5" y="40.6" transform="rotate(-90 149.5 40.6)">9.50</text>
<text x="23.5" y="45.6" transform="rotate(-90 23.5 45.6)">16.00</text>
<text x="32.4" y="42.6" transform="rotate(-90 32.4 42.6)">11.50</text>
<text x="153.6" y="42.9" transform="rotate(-90 153.6 42.9)">12.50</text>
<text x="197.2" y="43.3">62.00</text>
<text x="110.5" y="53.4">Off‐On micro‐USB</text>
<text x="105.4" y="54.8" transform="rotate(-90 105.4 54.8)">3.00</text>
<text x="110.5" y="56.7">Power</text>
<text x="121" y="56.7">Charge</text>
<text x="159.1" y="65.1" transform="rotate(-90 159.1 65.1)">16.00</text>
<text x="83.8" y="68.7">100.00</text>
<text x="168.8" y="67.7" transform="rotate(-90 168.8 67.7)">1.50</text>
<text x="84.1" y="77.4">96.00</text>
<text x="164.7" y="80.9" transform="rotate(-90 164.7 80.9)">11.00</text>
<text x="243.4" y="89.4">Reset Button</text>
<text x="197.2" y="90.6">62.00</text>
<text x="224.9" y="95.2">9.5</text>
<text x="222.4" y="100.1">13.50</text>
<text x="24.6" y="105.2">5.5</text>
<text x="53.7" y="102.8">25.50</text>
<text x="160.2" y="112.3" transform="rotate(-90 160.2 112.3)">16.00</text>
<text x="208.4" y="111.2">USB</text>
<text x="237.8" y="112.2" transform="rotate(-90 237.8 112.2)">7.30</text>
<text x="32.6" y="114.6" transform="rotate(-90 32.6 114.6)">62.00</text>
<text x="45.6" y="116.5">Act WiFi Net Pwr</text>
<text x="53.8" y="119.9">LED’s</text>
<text x="168.8" y="114.9" transform="rotate(-90 168.8 114.9)">1.50</text>
<text x="74.5" y="121.7" transform="rotate(-90 74.5 121.7)">2.00</text>
<text x="198.2" y="125.7">50.00</text>
<text x="166" y="128.1" transform="rotate(-90 166 128.1)">11.00</text>
<text x="185.4" y="131.3">14.00</text>
<text x="210.4" y="131.2">36.00</text>
<text x="234.4" y="126.8" transform="rotate(-90 234.4 126.8)">3.60</text>
<text x="242.7" y="126.8" transform="rotate(-90 242.7 126.8)">9.50</text>
<text x="121.6" y="146.3">26.50</text>
<text x="45.7" y="153.3">1 mm outer bevel</text>
<text x="122.3" y="152.7">25.00</text>
<text x="125.8" y="159">18.00</text>
<text x="126.6" y="165.4">16.50</text>
<text x="38.7" y="170.7" transform="rotate(-90 38.7 170.7)">1.50</text>
<text x="27.8" y="185.2" transform="rotate(-90 27.8 185.2)">16.00</text>
<text x="37.2" y="187.5" transform="rotate(-90 37.2 187.5)">11.50</text>
<text x="142.4" y="187.9" transform="rotate(-90 142.4 187.9)">10.50</text>
<text x="148.7" y="188.7" transform="rotate(-90 148.7 188.7)">7.50</text>
<text x="155.1" y="189.4" transform="rotate(-90 155.1 189.4)">6.00</text>
<text x="232.1" y="189.3">TP‐Link TP‐MR3040</text>
<text x="107.6" y="193.9">AP‐WISP‐3G/4G</text>
<text x="112.7" y="197.3">Switch</text>
<text x="186.9" y="194.1">All dimensions in mm</text>
<text x="231" y="197.6">Dimensional Drawing</text>
<text x="194.2" y="208.5">K Wilson</text>
<text x="215.6" y="206.2">A4</text>
<text x="225.5" y="209.2">1:1</text>
<text x="262.3" y="209.2">1 of 1</text>
<text x="267.4" y="206.2">1.0</text>
</g>
<g font-size="2.1">
<text x="215.3" y="203.2">SIZE</text>
<text x="224.4" y="203.2">FSCM NO</text>
<text x="246.9" y="203.2">DWG NO</text>
<text x="267.5" y="203.2">REV</text>
<text x="214.1" y="208.9">SCALE</text>
<text x="248.8" y="208.9">SHEET</text>
</g>
</svg>
